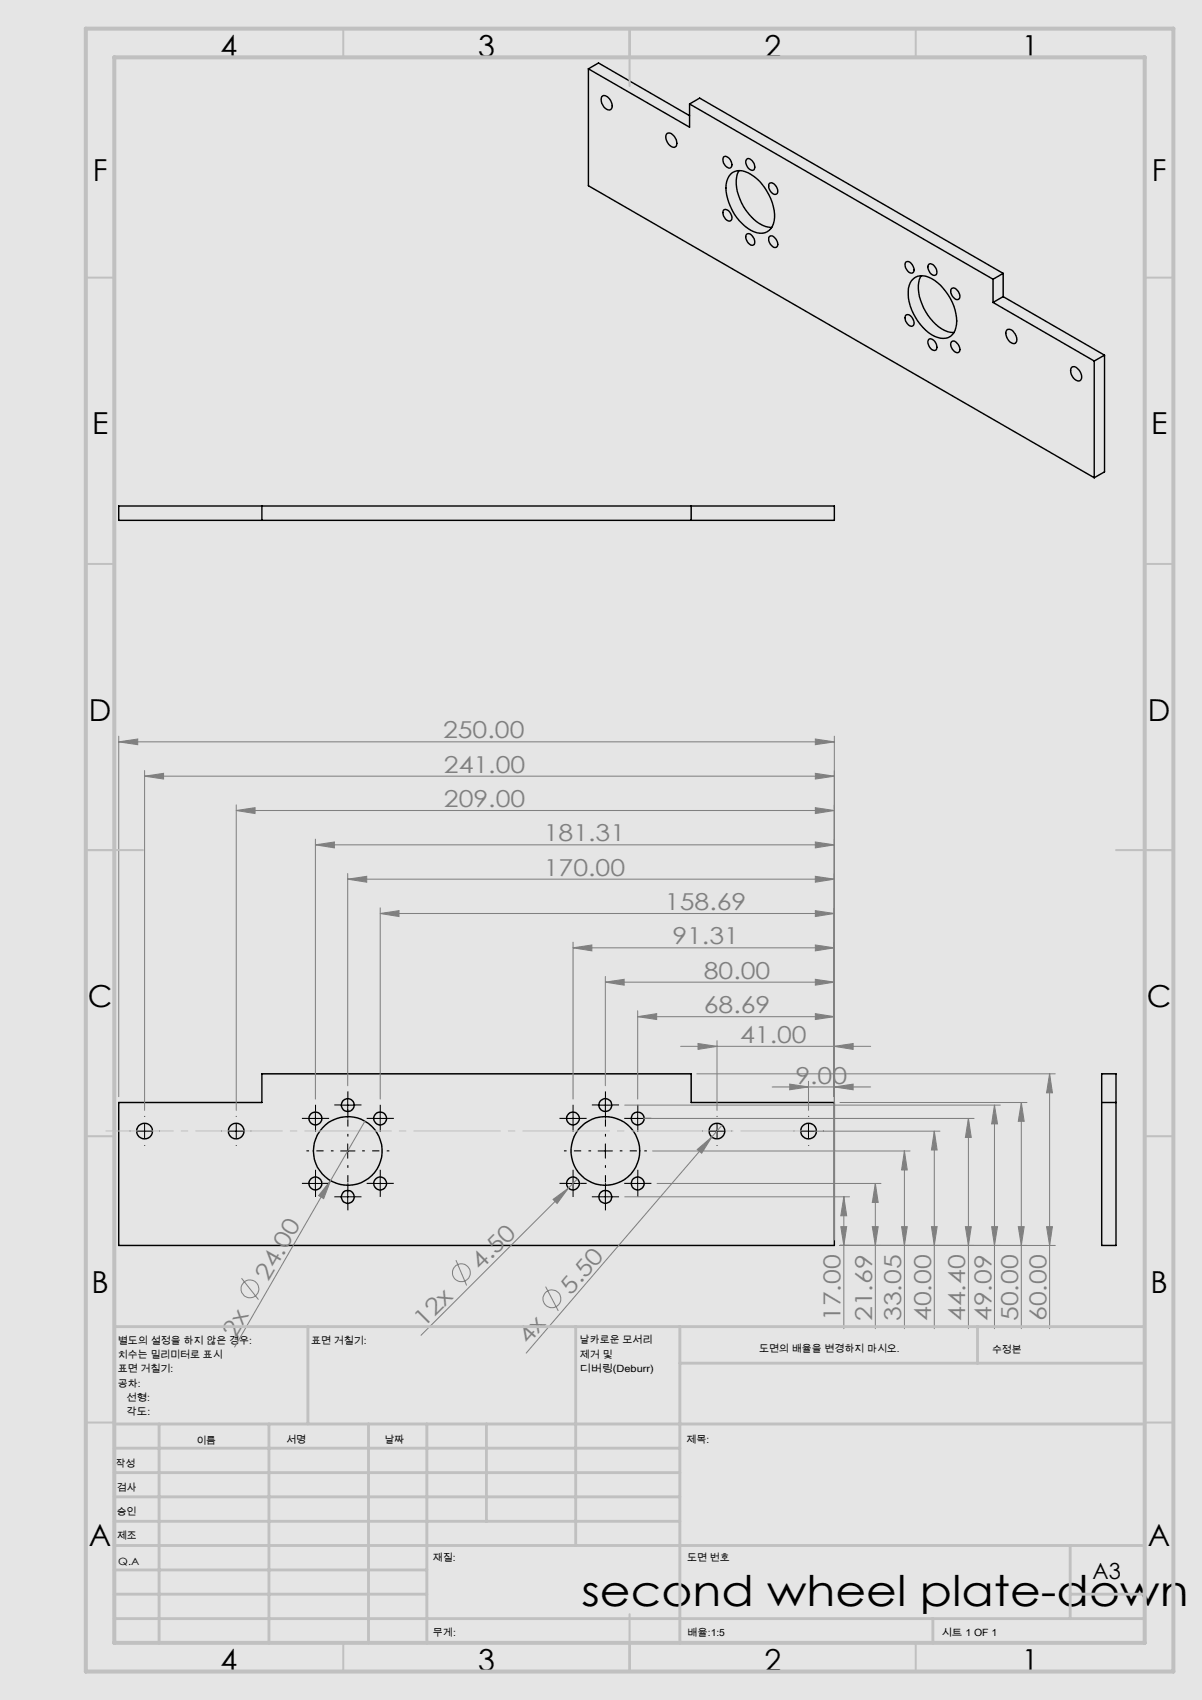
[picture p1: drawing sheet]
<svg xmlns="http://www.w3.org/2000/svg" width="210mm" height="297mm" viewBox="0 0 210 297" stroke-linecap="round" stroke-linejoin="round" font-family="sans-serif">
<path d="M0 0h210v297h-210z" fill="none" stroke="#e6e6db" stroke-width=".18"/>
<path d="M0 0h210v297h-210z" fill="#e6e6db"/>
<g fill="none" stroke="#000" stroke-width=".25">
<path d="M102.8 12v20.5l88.4 51M102.8 12l17.7 10.2v-4M102.8 12l1.8-1 15.9 9.2M105.1 16.9a.88 .88 0 0 1 1.4 .3l.3 .7a.78 .78 0 0 1 .2 .8 .78 .78 0 0 1-.8 .5 1.96 1.96 0 0 1-1.1-2.3zM120.5 18.2l53 30.6M120.5 18.2l1.7-1.1 53.1 30.7M116.6 23.3a1.58 1.58 0 0 1 1.6 1.4 .68 .68 0 0 1-.2 1 .68 .68 0 0 1-.9-.3 1.56 1.56 0 0 1-.5-2.1zM126.4 27.4a.95 .95 0 0 1 1.3 .8 .63 .63 0 0 1 .2 .8 .63 .63 0 0 1-.7 .3 1.47 1.47 0 0 1-.8-1.9zM126.4 36.7a.95 .95 0 0 1 1.3 .8 .63 .63 0 0 1 .2 .7 .63 .63 0 0 1-.7 .4 1.51 1.51 0 0 1-.8-1.9zM127.6 30.4a2.73 2.73 0 0 1 3.6 .1 9.1 9.1 0 0 1 4.1 8.1 2.39 2.39 0 0 1-3.6 1.9 8.9 8.9 0 0 1-4.8-8.3 3.3 3.3 0 0 1 .7-1.8zM129.1 29.8a5.4 5.4 0 0 0 .2 4.9 8.4 8.4 0 0 0 4.5 4.9l1 .2M130.6 27.7a1.43 1.43 0 0 1 1.2 1.9 1.11 1.11 0 0 1-1.5-1.1 .69 .69 0 0 1 .3-.8z"/>
<path d="M134.4 32.1a1.11 1.11 0 0 1 1.5 1 .6 .6 0 0 1-.3 .9 .6 .6 0 0 1-.8-.4l-.5-.8zM130.4 41a.77 .77 0 0 1 1.2 .4l.2 .6a.54 .54 0 0 1-.1 .7 .54 .54 0 0 1-.7 0l-.6-.8a.92 .92 0 0 1 0-.9zM134.4 41.3a1.11 1.11 0 0 1 1.5 1.1 .6 .6 0 0 1-.3 .8 .6 .6 0 0 1-.8-.3l-.5-.9zM158.2 55.1a.8 .8 0 0 1 1.2 .5l.2 .3a.63 .63 0 0 1 .1 .7 .63 .63 0 0 1-.7 .4 1.51 1.51 0 0 1-.8-1.9zM158.2 45.8a.8 .8 0 0 1 1.2 .5l.2 .3a.63 .63 0 0 1 .1 .7 .63 .63 0 0 1-.7 .4 1.51 1.51 0 0 1-.8-1.9zM159.6 48.7a3 3 0 0 1 3.7 .3 8.8 8.8 0 0 1 3.7 8.2 2.25 2.25 0 0 1-3.2 1.7 8.9 8.9 0 0 1-5.1-6.8v-.6a3.3 3.3 0 0 1 .9-2.8zM160.9 48.2a6.2 6.2 0 0 0 .5 5.6 7.5 7.5 0 0 0 4.7 4.3h.6M162.2 59.3a.78 .78 0 0 1 1.2 .5l.3 .6a.55 .55 0 0 1-.2 .7 .55 .55 0 0 1-.7 0l-.6-.8a.92 .92 0 0 1 0-1zM162.2 46.2a.83 .83 0 0 1 1.2 .5l.3 .6a.6 .6 0 0 1-.3 .8 .6 .6 0 0 1-.8-.3l-.4-.6a.92 .92 0 0 1 0-1zM166.2 50.4a1.11 1.11 0 0 1 1.5 1.1 .6 .6 0 0 1-.3 .8 .6 .6 0 0 1-.8-.3l-.4-.6a.92 .92 0 0 1 0-1zM166.2 59.7a1.11 1.11 0 0 1 1.5 1.1 .6 .6 0 0 1-.3 .8 .6 .6 0 0 1-.8-.4l-.4-.5a.92 .92 0 0 1 0-1zM173.5 48.8v4"/>
<path d="M173.5 52.8l17.7 10.3M175.3 51.8l-1.8 1M175.3 51.8l17.7 10.3M175.3 47.8l-1.8 1M175.3 47.8v4M176 57.6a1.5 1.5 0 0 1 1.6 1.4 .7 .7 0 0 1-.2 1 .7 .7 0 0 1-1-.3 1.59 1.59 0 0 1-.4-2.1zM187.3 64.1a1.33 1.33 0 0 1 1.5 1.1 .78 .78 0 0 1 .2 .9 .78 .78 0 0 1-.8 .4 1.67 1.67 0 0 1-.9-2.4zM191.2 63.1v20.4M193 62.1v20.3l-1.8 1.1M193 62.1l-1.8 1M20.7 88.4h125.1v2.5h-125.1zM45.8 88.4v2.5"/>
<path d="M120.8 88.4v2.5M20.7 192.6h25.1v-5h75v5h25v25h-125.1zM192.5 187.6h2.5v30h-2.5zM192.5 192.6h2.5"/>
<circle cx="25.3" cy="197.6" r="1.36"/>
<circle cx="41.3" cy="197.6" r="1.38"/>
<circle cx="55.1" cy="195.4" r="1.13"/>
<circle cx="60.8" cy="193.1" r="1.13"/>
<circle cx="66.4" cy="195.4" r="1.13"/>
<circle cx="100.1" cy="195.4" r="1.13"/>
<circle cx="105.8" cy="193.1" r="1.13"/>
<circle cx="111.4" cy="195.4" r="1.13"/>
<circle cx="125.3" cy="197.6" r="1.36"/>
<circle cx="141.3" cy="197.6" r="1.38"/>
<circle cx="55.1" cy="206.8" r="1.13"/>
<circle cx="60.7" cy="201.1" r="6"/>
<circle cx="60.7" cy="209.1" r="1.13"/>
<circle cx="66.4" cy="206.8" r="1.13"/>
<circle cx="100.1" cy="206.8" r="1.12"/>
<circle cx="105.8" cy="209.1" r="1.13"/>
<circle cx="105.8" cy="201.1" r="6"/>
<circle cx="111.4" cy="206.8" r="1.13"/>
</g>
<g fill="none" stroke="#808080" stroke-width=".18">
<path d="M20.7 129.6l3.4-.5v1zM20.7 128.6v63M20.7 129.6h125.1M25.3 135.6l3.3-.5v1zM25.3 134.6v59.4M25.3 135.6h120.5M142.5 135.1l3.3 .5-3.3 .5zM142.5 129.1l3.3 .5-3.3 .5zM145.8 128.6v88M41.3 141.6l3.3-.5v1zM41.3 140.6v53.4M41.3 141.6h104.5"/>
<path d="M55.1 147.6l3.3-.5v1zM55.1 146.6v45.4M55.1 147.6h90.7M60.7 153.6l3.4-.5v1zM60.7 152.6v37.1M60.7 153.6h85.1M66.4 159.6l3.3-.5v1zM66.4 158.6v33.4M66.4 159.6h79.4M142.5 159.1l3.3 .5-3.3 .5zM142.5 153.1l3.3 .5-3.3 .5zM142.5 147.1l3.3 .5-3.3 .5z"/>
<path d="M142.5 141.1l3.3 .5-3.3 .5zM100.1 165.6l3.3-.5v1zM100.1 164.6v27.4M100.1 165.6h45.7M105.8 171.6l3.2-.5v1zM105.8 170.6v19.1M105.8 171.6h40M111.4 177.6l3.3-.5v1zM111.4 176.6v15.4M111.4 177.6h34.4M142.5 177.1l3.3 .5-3.3 .5zM142.5 171.1l3.3 .5-3.3 .5z"/>
<path d="M142.5 165.1l3.3 .5-3.3 .5zM63.7 195.9l-6 10.4M109.1 193.1h65.7M112.4 195.4h57.8M118.9 182.8h33.2M121.7 187.6h62.7M122 182.3l3.3 .5-3.3 .5zM124.4 198.6l-32.5 37.8M125.3 181.8v12.2M126.2 196.6l-1.8 2M134.9 189.9h17.2M138 189.4l3.3 .5-3.3 .5z"/>
<path d="M141.3 188.9v5.1M142.3 197.6h21.9M145.8 189.9l3.2-.5v1zM145.8 182.8l3.2-.5v1zM146.8 192.6h32.6M163.2 197.6v34.5M163.2 197.6l.5 3.3h-1zM169.2 195.4l.5 3.3h-1zM169.2 195.4v36.7M173.7 193.1l.6 3.3h-1.1zM173.7 193.1v39M178.4 192.6l.5 3.3h-1z"/>
<path d="M178.4 192.6v39.5M183.4 187.6l.5 3.3h-1.1zM183.4 187.6v44.5M57.7 206.3l-1.1 3.1-.9-.5zM57.7 206.3l-16.7 29M96.6 209.5l2.7-1.9-2 2.7zM99.3 207.6l-25.7 25.7M100.9 205.9l-1.6 1.7M109.1 209.1h39.3M114 201.1h45M114.8 206.8h39.1M121.8 200.8l2.6-2.2-1.8 2.9z"/>
<path d="M146.8 217.6h37.6M146.9 214.3h1l-.5 3.3zM147.4 209.1l.5 3.3h-1zM147.4 209.1v23M152.4 214.3h1l-.5 3.3zM152.9 206.8l.5 3.3h-1zM152.9 206.8v25.3M157.5 214.3h1l-.5 3.3zM158 201.1l.5 3.3h-1zM158 201.1v31M162.7 214.3h1l-.5 3.3zM168.7 214.3h1l-.5 3.3z"/>
<path d="M173.2 214.3h1.1l-.6 3.3zM177.9 214.3h1l-.5 3.3zM182.8 214.3h1.1l-.5 3.3zM42.2 223.3l3 3.7M79.7 220.2l1.8 4.4M95.3 224.8l2.2 4.2"/>
<circle cx="43.7" cy="225.2" r="1.56"/>
<circle cx="80.6" cy="222.4" r="1.56"/>
<circle cx="96.4" cy="226.9" r="1.56"/>
</g>
<path d="M60.8 198.6v-4.8M105.8 198.6v-4.8M58.3 201.1h-4.8M60.8 203.6v4.7M63.3 201.1h4.7M103.3 201.1h-4.8M105.8 203.6v4.7M108.3 201.1h4.7" fill="none" stroke="#000" stroke-width=".18" stroke-dasharray="15.2 1.3 1.3 1.3" stroke-dashoffset="14.8" stroke-linecap="butt"/>
<g fill="none" stroke="#000" stroke-width=".18" stroke-dasharray="15.2 1.3 1.3 1.3" stroke-linecap="butt">
<path d="M22.8 197.6h-.1M25.3 195.1v-.1M27.8 197.6h.1M38.8 197.6h-.1M41.3 195.1v-.1M43.8 197.6h.1M53.9 195.4h-1.2M55.1 194.1v-1.1M55.1 196.6v1.2M56.4 195.4h1.1M59.5 193h-1.1M60.8 191.8v-1.1"/>
<path d="M60.8 194.3v1.1M62 193h1.2M65.2 195.4h-1.1M66.4 194.1v-1.1M66.4 196.6v1.2M67.7 195.4h1.1M98.9 195.4h-1.2M100.1 194.1v-1.1M100.1 196.6v1.2M101.4 195.4h1.1M104.5 193h-1.1M105.8 191.8v-1.1"/>
<path d="M105.8 194.3v1.1M107 193h1.2M110.2 195.4h-1.1M111.4 194.1v-1.1M111.4 196.6v1.2M112.7 195.4h1.1M122.8 197.6h-.1M125.3 195.1v-.1M127.8 197.6h.1M138.8 197.6h-.1M141.3 195.1v-.1M143.8 197.6h.1"/>
<path d="M25.3 200.1v.1M41.3 200.1v.1M53.9 206.7h-1.2M55.1 205.5v-1.1M55.1 208v1.1M56.4 206.7h1.1M59.5 209.1h-1.1M60.8 207.8v-1.1M60.8 210.3v1.2M62 209.1h1.2M65.2 206.7h-1.1M66.4 205.5v-1.1"/>
<path d="M66.4 208v1.1M67.7 206.7h1.1M98.9 206.7h-1.2M100.1 205.5v-1.1M100.1 208v1.1M101.4 206.7h1.1M104.5 209.1h-1.1M105.8 207.8v-1.1M105.8 210.3v1.2M107 209.1h1.2M110.2 206.7h-1.1M111.4 205.5v-1.1"/>
<path d="M111.4 208v1.1M112.7 206.7h1.1M125.3 200.1v.1M141.3 200.1v.1"/>
</g>
<path d="M141.3 197.6h-122.9" fill="none" stroke="#c0c0c0" stroke-width=".18" stroke-dasharray="15.2 1.3 1.3 1.3" stroke-dashoffset="3.4" stroke-linecap="butt"/>
<g fill="none" stroke="#000" stroke-width=".18">
<path d="M24 197.6h2.5M25.3 196.4v2.5M40 197.6h2.5M41.3 196.4v2.5M53.9 195.4h2.4M55.1 194.2v2.5M59.5 193.1h2.5M60.7 191.8v2.5M60.7 199.8v2.5M65.2 195.4h2.5M66.4 194.2v2.5M98.8 195.4h2.6"/>
<path d="M100.1 194.2v2.5M104.5 193.1h2.5M105.8 191.8v2.5M105.8 199.8v2.5M110.2 195.4h2.5M111.4 194.2v2.5M124 197.6h2.5M125.3 196.4v2.5M140 197.6h2.5M141.3 196.4v2.5M53.9 206.8h2.4M55.1 205.5v2.5"/>
<path d="M59.5 201.1h2.5M59.5 209.1h2.5M60.7 207.9v2.5M65.2 206.8h2.5M66.4 205.5v2.5M98.8 206.8h2.6M100.1 205.5v2.5M104.5 201.1h2.5M104.5 209.1h2.5M105.8 207.9v2.5M110.2 206.8h2.5M111.4 205.5v2.5"/>
</g>
<g fill="none" stroke="#c0c0c0" stroke-width=".35">
<path d="M60 5v5M110 5v10M160 5v5M15 48.5h5M200 48.5h5M15 98.5h5M200 98.5h5M15 148.5h10M195 148.5h10M15 198.5h5M200 198.5h5M15 248.5h5"/>
<path d="M200 248.5h5M60 287v5M110 282v10M160 287v5"/>
</g>
<g fill="none" stroke="#c0c0c0" stroke-width=".5">
<path d="M53.8 231.8v17M100.6 231.8v38.2M118.8 231.8v55.2M118.8 238.2h81.2M170.8 231.8v6.4M200 231.8h-180v55.2M20 248.8h180M20 257.3h98.8M20 253h98.8M27.8 248.8v38.2M47 248.8v38.2M64.4 248.8v38.2"/>
<path d="M74.6 248.8v38.2M85 248.8v17M20 265.8h98.8M20 261.5h98.8M20 278.5h54.6M20 274.3h54.6M20 270h180M187 278.5h13M187 270v12.8M20 282.8h180M163 282.8v4.2"/>
</g>
<path d="M15 5h190v287h-190zM20 10h180v277h-180z" fill="none" stroke="#c0c0c0" stroke-width=".7"/>
<g fill="#808080">
<path d="M96.6 209.5l2.7-1.9-2 2.7z"/>
<path d="M121.8 200.8l2.6-2.2-1.8 2.9z"/>
<path d="M57.7 206.3l-1.1 3.1-.9-.5z"/>
<path d="M145.8 189.9l3.2-.5v1zM138 189.4l3.3 .5-3.3 .5zM145.8 182.8l3.2-.5v1zM122 182.3l3.3 .5-3.3 .5z"/>
<path d="M142.5 129.1l3.3 .5-3.3 .5zM20.7 129.6l3.4-.5v1z"/>
<path d="M152.4 214.3h1l-.5 3.3zM152.9 206.8l.5 3.3h-1zM146.9 214.3h1l-.5 3.3zM147.4 209.1l.5 3.3h-1zM168.7 214.3h1l-.5 3.3zM169.2 195.4l.5 3.3h-1zM173.2 214.3h1.1l-.6 3.3zM173.7 193.1l.6 3.3h-1.1z"/>
<path d="M158 201.1l.5 3.3h-1zM157.5 214.3h1l-.5 3.3zM178.4 192.6l.5 3.3h-1zM177.9 214.3h1l-.5 3.3zM183.4 187.6l.5 3.3h-1.1zM182.8 214.3h1.1l-.5 3.3z"/>
<path d="M111.4 177.6l3.3-.5v1zM142.5 177.1l3.3 .5-3.3 .5zM105.8 171.6l3.2-.5v1zM142.5 171.1l3.3 .5-3.3 .5zM100.1 165.6l3.3-.5v1zM142.5 165.1l3.3 .5-3.3 .5zM66.4 159.6l3.3-.5v1zM142.5 159.1l3.3 .5-3.3 .5zM60.7 153.6l3.4-.5v1zM142.5 153.1l3.3 .5-3.3 .5zM55.1 147.6l3.3-.5v1zM142.5 147.1l3.3 .5-3.3 .5zM41.3 141.6l3.3-.5v1zM142.5 141.1l3.3 .5-3.3 .5zM25.3 135.6l3.3-.5v1zM142.5 135.1l3.3 .5-3.3 .5z"/>
<path d="M163.2 197.6l.5 3.3h-1zM162.7 214.3h1l-.5 3.3z"/>
</g>
<text font-size="7.4" x="101.6" y="280.5">second wheel plate-down</text>
<g font-size="5.3">
<text x="38.5" y="9.9">4</text>
<text x="83.5" y="9.9">3</text>
<text x="133.6" y="9.9">2</text>
<text x="178.6" y="9.9">1</text>
<text x="16.2" y="31.6">F</text>
<text x="201.2" y="31.6">F</text>
<text x="16.1" y="75.9">E</text>
<text x="201.1" y="75.9">E</text>
<text x="15.5" y="125.9">D</text>
<text x="200.5" y="125.9">D</text>
<text x="15.4" y="175.9">C</text>
<text x="200.4" y="175.9">C</text>
<text x="16" y="225.9">B</text>
<text x="201" y="225.9">B</text>
<text x="15.5" y="270.1">A</text>
<text x="200.5" y="270.1">A</text>
<text x="38.5" y="291.9">4</text>
<text x="83.5" y="291.9">3</text>
<text x="133.6" y="291.9">2</text>
<text x="178.6" y="291.9">1</text>
</g>
<g font-size="4.1" fill="#808080">
<text x="77.4" y="129">250.00</text>
<text x="77.6" y="135">241.00</text>
<text x="77.6" y="141">209.00</text>
<text x="95" y="147">181.31</text>
<text x="95" y="153">170.00</text>
<text x="116.2" y="159">158.69</text>
<text x="117.5" y="165">91.31</text>
<text x="123" y="171">80.00</text>
<text x="123" y="177">68.69</text>
<text x="129.3" y="182.2">41.00</text>
<text x="139" y="189.3">9.00</text>
<text x="46.8" y="224" transform="rotate(-60 46.8 224)">24.00</text>
<text x="84" y="222" transform="rotate(-45 84 222)">4.50</text>
<text x="99.7" y="226.3" transform="rotate(-49 99.7 226.3)">5.50</text>
<text x="41.1" y="233.9" transform="rotate(-60 41.1 233.9)">2x</text>
<text x="74.1" y="231.9" transform="rotate(-45 74.1 231.9)">12x</text>
<text x="146.9" y="230.8" transform="rotate(-90 146.9 230.8)">17.00</text>
<text x="152.4" y="230.8" transform="rotate(-90 152.4 230.8)">21.69</text>
<text x="157.4" y="230.8" transform="rotate(-90 157.4 230.8)">33.05</text>
<text x="162.7" y="230.8" transform="rotate(-90 162.7 230.8)">40.00</text>
<text x="168.6" y="230.8" transform="rotate(-90 168.6 230.8)">44.40</text>
<text x="173.2" y="230.8" transform="rotate(-90 173.2 230.8)">49.09</text>
<text x="177.9" y="230.8" transform="rotate(-90 177.9 230.8)">50.00</text>
<text x="182.8" y="230.8" transform="rotate(-90 182.8 230.8)">60.00</text>
<text x="92.3" y="235" transform="rotate(-49 92.3 235)">4x</text>
</g>
<text font-size="3.9" x="190.9" y="275.8">A3</text>
<g font-size="1.7">
<text x="20.6" y="234.8">별도의 설정을 하지 않은 경우:</text>
<text x="20.6" y="237.3">치수는 밀리미터로 표시</text>
<text x="20.6" y="239.8">표면 거칠기:</text>
<text x="54.4" y="234.8">표면 거칠기:</text>
<text x="101.3" y="234.7">날카로운 모서리</text>
<text x="101.3" y="237.2">제거 및</text>
<text x="101.3" y="239.7">디버링(Deburr)</text>
<text x="132.6" y="236.2">도면의 배율을 변경하지 마시오.</text>
<text x="173.3" y="236.4">수정본</text>
<text x="20.6" y="242.3">공차:</text>
<text x="22.1" y="244.8">선형:</text>
<text x="22.1" y="247.3">각도:</text>
<text x="20.2" y="256.3">작성</text>
<text x="34.3" y="252.2">이름</text>
<text x="50" y="252.1">서명</text>
<text x="67.2" y="252.1">날짜</text>
<text x="120" y="252.1">제목:</text>
<text x="20.4" y="260.5">검사</text>
<text x="20.4" y="264.6">승인</text>
<text x="20.5" y="269">제조</text>
<text x="20.7" y="273.3">Q.A</text>
<text x="75.6" y="272.7">재질:</text>
<text x="120.1" y="272.7">도면 번호</text>
<text x="75.6" y="285.7">무게:</text>
<text x="120.1" y="285.8">배율:1:5</text>
<text x="164.5" y="285.8">시트 1 OF 1</text>
</g>
</svg>
